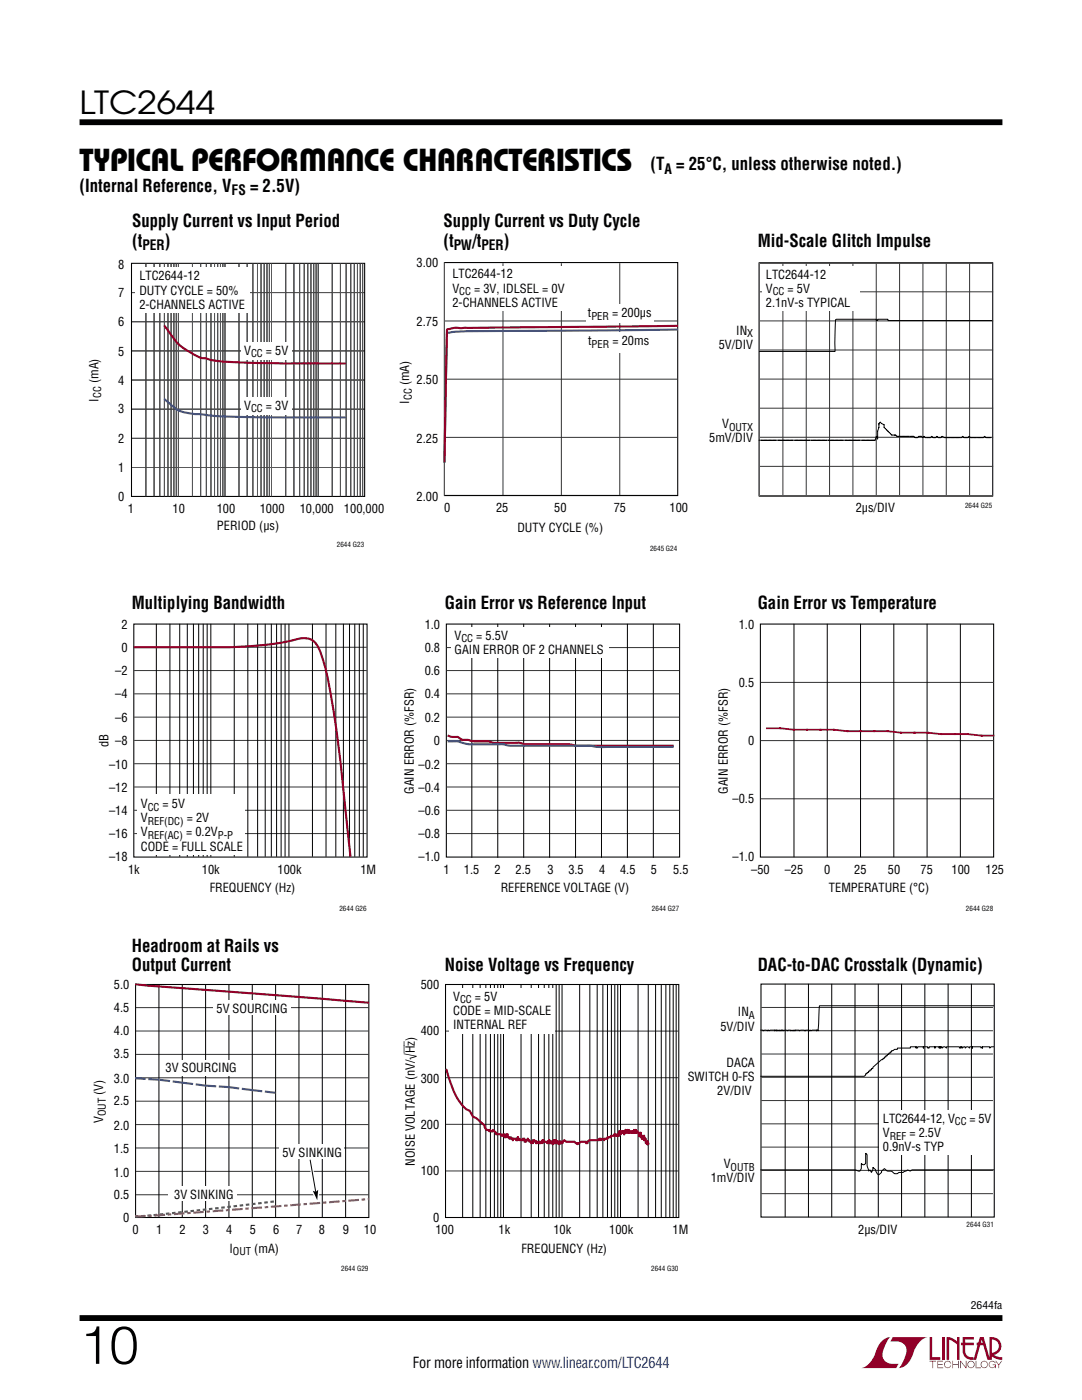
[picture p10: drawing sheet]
<svg xmlns="http://www.w3.org/2000/svg" width="216mm" height="279mm" viewBox="0 0 216 279" stroke-linecap="round" stroke-linejoin="round" font-family="sans-serif">
<g fill="#910028">
<path d="M185.5 266.8h.5v4.1h1.6v.5h-2.1z"/>
<path d="M176.2 267.4l1-.5h.5h-.1a6.2 6.2 0 0 0-1.4 4 2.58 2.58 0 0 0 3.1 1.3l-.5 .8h-6.9a4.9 4.9 0 0 0 3-3.8l.4-.7z"/>
<path d="M178.1 266.9h7a4.9 4.9 0 0 0-3.1 3.7 3.2 3.2 0 0 1-2.7 2.4h.1a6.2 6.2 0 0 0 1.4-4.1 2.58 2.58 0 0 0-3.1-1.2z"/>
<path d="M188 266.8h.5v4.6h-.5z"/>
<path d="M188.9 266.8l1 .2 1.1 .7v-.9h.5v4.6h-.5v-3.1l-1.6-.9v4h-.5z"/>
<path d="M185.5 271.6h1.3v.1h-.6v1.3h-.1v-1.3h-.6z"/>
<path d="M187 271.6h1.2v.1h-1v.5h.9v.2h-.9v.5h1v.1h-1.2z"/>
<path d="M190 271.6h.2v.6h1v-.6h.1v1.4h-.1v-.6h-1v.6h-.2z"/>
<path d="M191.6 271.6h.1l1 1.2v-1.2h.1v1.4l-1.1-1.2v1.2h-.1z"/>
<path d="M194.7 271.6h.1v1.3h.9v.1h-1z"/>
<path d="M198.6 271.6h.2l.5 .7 .5-.7h.2l-.6 .8v.6h-.2v-.6z"/>
<path d="M192.1 266.8h2.2v.5h-1.7v.7h1.7v.5h-1.7v1.1a1.32 1.32 0 0 0 1.7 1.3v.5l1.2-4.6h.8l1.1 4.1v-4.1a1.84 1.84 0 0 1 2.4 1.4 1.84 1.84 0 0 1-1.5 2.2l.8 .4 .9 .1v.5l-1.2-.2-1-.6v-.6a1.34 1.34 0 0 0 1.5-1.2 1.34 1.34 0 0 0-1.4-1.5v4.1h-.9l-.8-2.9h-1.3v-.5h1.2l-.2-.7-1.1 4.1a2.06 2.06 0 0 1-2.7-1.3v-1.6h-.4v-.5h.4z"/>
<path d="M193.2 271.8a.72 .72 0 0 1 1.2 .1 .72 .72 0 0 1-.4 1.1 .72 .72 0 0 1-1-.7h.2a.59 .59 0 0 0 .8 .5 .59 .59 0 0 0 .2-.9 .59 .59 0 0 0-1 .2v.2h-.2z"/>
<path d="M195.9 271.8a.72 .72 0 0 1 1.1 .1 .72 .72 0 0 1-.4 1.1 .72 .72 0 0 1-.9-.7h.1a.59 .59 0 0 0 .8 .5 .59 .59 0 0 0 .2-.9 .59 .59 0 0 0-.9 .2l-.1 .2h-.1z"/>
<path d="M197.5 271.8a.72 .72 0 0 1 1.2 .2h-.2a.59 .59 0 0 0-.9-.1 .59 .59 0 0 0 .1 .9 .59 .59 0 0 0 .9-.4h-.5v-.1h.6v.7h-.1v-.3a.73 .73 0 0 1-1.1 .2 .73 .73 0 0 1 0-1.1z"/>
<path d="M188.6 271.8a.71 .71 0 0 1 1.2 .3h-.1a.59 .59 0 0 0-.9-.3 .59 .59 0 0 0-.1 1 .59 .59 0 0 0 1-.3h.1a.73 .73 0 0 1-1.1 .4 .73 .73 0 0 1-.1-1.1z"/>
</g>
<path d="M15.9 24.4h184.1M15.9 263h184.1" fill="none" stroke="#000" stroke-width="1.2" stroke-linecap="butt"/>
<g fill="none" stroke="#000" stroke-width=".2">
<path d="M26.2 58.4h46.5M29.1 52.6v46.5M30.7 52.6v46.5M31.9 52.6v46.5M32.8 52.6v46.5M33.5 52.6v46.5M34.1 52.6v46.5M34.7 52.6v46.5M35.2 52.6v46.5M35.6 52.6v46.5M38.4 52.6v46.4M40 52.6v46.4"/>
<path d="M41.2 52.6v46.4M42.1 52.6v46.4M42.8 52.6v46.4M43.4 52.6v46.4M44 52.6v46.4M44.5 52.6v46.4M44.9 52.6v46.4M47.7 52.6v46.4M49.3 52.6v46.4M50.5 52.6v46.4M51.4 52.6v46.4M52.1 52.6v46.4"/>
<path d="M52.7 52.6v46.4M53.3 52.6v46.4M53.8 52.6v46.4M54.2 52.6v46.4M57 52.6v46.4M58.6 52.6v46.4M59.8 52.6v46.4M60.7 52.6v46.4M61.4 52.6v46.4M62 52.6v46.4M62.6 52.6v46.4M63.1 52.6v46.4"/>
<path d="M63.5 52.6v46.4M66.3 52.6v46.4M67.9 52.6v46.4M69.1 52.6v46.4M70 52.6v46.4M70.7 52.6v46.4M71.3 52.6v46.4M71.9 52.6v46.4M72.4 52.6v46.4M26.2 64.2h46.5M26.2 70h46.5M26.2 75.8h46.5"/>
<path d="M26.2 81.7h46.5M26.2 87.5h46.5M26.2 93.3h46.5"/>
</g>
<g fill="none" stroke="#58595b" stroke-width=".2">
<path d="M26.2 58.4h46.5M29.1 52.6v46.5M30.7 52.6v46.5M31.9 52.6v46.5M32.8 52.6v46.5M33.5 52.6v46.5M34.1 52.6v46.5M34.7 52.6v46.5M35.2 52.6v46.5M35.6 52.6v46.5M38.4 52.6v46.4M40 52.6v46.4"/>
<path d="M41.2 52.6v46.4M42.1 52.6v46.4M42.8 52.6v46.4M43.4 52.6v46.4M44 52.6v46.4M44.5 52.6v46.4M44.9 52.6v46.4M47.7 52.6v46.4M49.3 52.6v46.4M50.5 52.6v46.4M51.4 52.6v46.4M52.1 52.6v46.4"/>
<path d="M52.7 52.6v46.4M53.3 52.6v46.4M53.8 52.6v46.4M54.2 52.6v46.4M57 52.6v46.4M58.6 52.6v46.4M59.8 52.6v46.4M60.7 52.6v46.4M61.4 52.6v46.4M62 52.6v46.4M62.6 52.6v46.4M63.1 52.6v46.4"/>
<path d="M63.5 52.6v46.4M66.3 52.6v46.4M67.9 52.6v46.4M69.1 52.6v46.4M70 52.6v46.4M70.7 52.6v46.4M71.3 52.6v46.4M71.9 52.6v46.4M72.4 52.6v46.4M26.2 64.2h46.5M26.2 70h46.5M26.2 75.8h46.5"/>
<path d="M26.2 81.7h46.5M26.2 87.5h46.5M26.2 93.3h46.5"/>
</g>
<path d="M26.2 52.6h46.6v46.5h-46.6z" fill="none" stroke="#000" stroke-width=".21"/>
<path d="M26.9 53.3h22.9v9.2h-22.9z" fill="#fff"/>
<path d="M32.8 79.6a9.5 9.5 0 0 0 4.2 2.8l3 .3a135.3 135.3 0 0 0 16.9 .6h12.1" fill="none" stroke="#3a53a4" stroke-width=".42"/>
<path d="M32.8 64.9l.4 .6a12.6 12.6 0 0 0 7.4 6 29.6 29.6 0 0 0 8.4 .9l7.9 .1h12.1" fill="none" stroke="#910028" stroke-width=".42"/>
<g fill="#fff">
<path d="M48.2 68.3h10.1v3.6h-10.1z"/>
<path d="M48.2 79.2h10.1v3.6h-10.1z"/>
</g>
<path d="M88.7 52.4v46.5M88.7 98.9h46.5" fill="none" stroke="#666" stroke-width=".2"/>
<path d="M88.7 52.4h46.5v46.5h-46.5z" fill="none" stroke="#000" stroke-width=".21"/>
<path d="M100.4 52.5v46.3M112 52.5v46.3M123.7 52.5v46.3M88.8 75.7h46.4M88.8 64.1h46.4M88.8 87.3h46.4" fill="none" stroke="#333" stroke-width=".2"/>
<g fill="#fff">
<path d="M89.3 53.1h24.2v8.9h-24.2z"/>
<path d="M116.7 66.3h14.1v4h-14.1z"/>
<path d="M116.9 60.8h13.5v3.7h-13.5z"/>
</g>
<path d="M135.2 65.8l-42.3 .3-3.6 .3-.1 .2-.1 2-.4 23.7" fill="none" stroke="#3953a4" stroke-width=".42"/>
<path d="M135.2 65l-43.1 .5a6.3 6.3 0 0 0-2.8 .2l-.1 .2-.1 2.1-.4 24.3" fill="none" stroke="#910028" stroke-width=".42"/>
<path d="M26.7 124.5h46.5v46.5h-46.5z" fill="none" stroke="#000" stroke-width=".21"/>
<path d="M26.8 129.2h46.4M26.8 133.8h46.4M26.8 138.5h46.4M26.8 143.1h46.4M26.8 147.8h46.4M26.8 152.4h46.4M26.8 157.1h46.4M26.8 161.7h46.4M26.8 166.4h46.4" fill="none" stroke="#333" stroke-width=".2"/>
<g fill="none" stroke="#000" stroke-width=".2">
<path d="M31.2 124.5v46.5M33.9 124.5v46.5M35.9 124.5v46.5M37.4 124.5v46.5M38.6 124.5v46.5M39.6 124.5v46.5M40.5 124.5v46.5M41.3 124.5v46.5M42.1 124.5v46.5M46.7 124.5v46.5M49.5 124.5v46.5M51.4 124.5v46.5"/>
<path d="M52.9 124.5v46.5M54.1 124.5v46.5M55.2 124.5v46.5M56.1 124.5v46.5M56.9 124.5v46.5M57.7 124.5v46.5M62.3 124.5v46.5M65.1 124.5v46.5M67 124.5v46.5M68.5 124.5v46.5M69.7 124.5v46.5M70.8 124.5v46.5"/>
<path d="M71.7 124.5v46.5M72.5 124.5v46.5"/>
</g>
<path d="M27.4 158.5h21.6v12.1h-21.6z" fill="#fff"/>
<path d="M26.7 129.2h19.1a66.5 66.5 0 0 0 14.7-1.8h.4a2.86 2.86 0 0 1 2.7 1.9 48.2 48.2 0 0 1 2.8 11.8 672.6 672.6 0 0 1 3.5 29.8" fill="none" stroke="#910028" stroke-width=".42"/>
<path d="M89.1 124.5h46.5v46.5h-46.5z" fill="none" stroke="#000" stroke-width=".21"/>
<path d="M89.1 133.8h46.5M89.1 129.2h46.5M89.1 138.5h46.5M89.1 143.1h46.5M89.1 147.8h46.5M89.1 152.4h46.5M89.1 157.1h46.5M89.1 161.7h46.5M89.1 166.4h46.5" fill="none" stroke="#333" stroke-width=".2"/>
<path d="M94.1 124.5v46.7M99.3 124.5v46.7M104.5 124.5v46.7M109.7 124.5v46.7M114.8 124.5v46.7M120 124.5v46.7M125.2 124.5v46.7M130.4 124.5v46.7" fill="none" stroke="#000" stroke-width=".2"/>
<path d="M90 125.2h31.4v6.1h-31.4z" fill="#fff"/>
<path d="M89.3 146.8l1 .3a1.83 1.83 0 0 1 1.9 .5h.8a12.3 12.3 0 0 0 4.4 .4l1.4 .3 4.7-.1 1.5 .3h6.8a10.2 10.2 0 0 1 3.5 .3h19.1M26.9 196.4l46.7 3.7" fill="none" stroke="#910028" stroke-width=".42"/>
<path d="M89.3 148a6.4 6.4 0 0 1 3.6 .4l.9 .1h6.6l1.4 .3h15.9l1.8 .3h14.9" fill="none" stroke="#3953a4" stroke-width=".42"/>
<path d="M151.7 124.5h46.6v46.5h-46.6zM27.1 196.5h46.5v46.5h-46.5z" fill="none" stroke="#000" stroke-width=".21"/>
<path d="M151.8 136.2h46.5M151.8 147.8h46.5M151.8 159.4h46.5M27.1 219.8h46.5M27.1 215.1h46.5M27.1 210.4h46.5M27.1 205.8h46.5M27.1 201.1h46.5M27.1 238.4h46.5M27.1 233.8h46.5M27.1 229.1h46.5M27.1 224.4h46.5" fill="none" stroke="#333" stroke-width=".2"/>
<g fill="none" stroke="#000" stroke-width=".2">
<path d="M158.4 124.5v46.6M165.1 124.5v46.6M171.7 124.5v46.6M178.3 124.5v46.6M185 124.5v46.6M191.6 124.5v46.6M31.7 196.4v46.6M36.4 196.4v46.6M41 196.4v46.6M45.7 196.4v46.6M50.3 196.4v46.6M55 196.4v46.6"/>
<path d="M59.7 196.4v46.6M64.3 196.4v46.6M69 196.4v46.6"/>
</g>
<path d="M153 145.3h2.7l2.7 .3h8l2.7 .3h8l2.7 .3h5.4l2.6 .3h5.4l2.7 .3h2.3" fill="none" stroke="#910028" stroke-width=".35"/>
<path d="M26.9 215.2l4.9 .3M31.8 215.5l4.6 .6M36.4 216.1l4.6 .6M41 216.7l4.6 .3M45.6 217l4.6 .5M50.2 217.5l4.8 .6" fill="none" stroke="#3953a4" stroke-width=".42" stroke-dasharray="2.1 .5" stroke-linecap="butt"/>
<path d="M26.9 242.8l7.5-.7 20.6-2.4" fill="none" stroke="#37864b" stroke-width=".42" stroke-dasharray=".7 .5" stroke-linecap="butt"/>
<path d="M26.9 242.8l4.8-.3 41.9-3.2" fill="none" stroke="#b57233" stroke-width=".42" stroke-dasharray="2.1 .5 .7 .5" stroke-linecap="butt"/>
<g fill="#fff">
<path d="M42.5 199.7h15.5v2.9h-15.5z"/>
<path d="M34.5 211.5h13.3v3.2h-13.3z"/>
<path d="M55.6 228.4h12.9v3h-12.9z"/>
<path d="M33.5 236.8h13.7v2.9h-13.7z"/>
</g>
<path d="M61.9 231.4l1.1 6.5z" fill="#fff" stroke="#fff" stroke-width=".63" stroke-linecap="butt"/>
<path d="M62.4 237.6l.6 .3 .5-.4-.2 1.8h-.1z" fill="#fff"/>
<path d="M62.4 237.6l.6 .3 .5-.4-.2 1.8h-.1z" fill="none" stroke="#fff" stroke-width=".53"/>
<g fill="none" stroke="#000" stroke-width=".2">
<path d="M92.3 196.4v46.5M94.3 196.4v46.5M95.8 196.4v46.5M96.9 196.4v46.5M97.9 196.4v46.5M98.6 196.4v46.5M99.3 196.4v46.5M99.9 196.4v46.5M100.5 196.4v46.5M104 196.4v46.5M106 196.4v46.5M107.5 196.4v46.5"/>
<path d="M108.6 196.4v46.5M109.5 196.4v46.5M110.3 196.4v46.5M111 196.4v46.5M111.6 196.4v46.5M112.1 196.4v46.5M115.7 196.4v46.5M117.7 196.4v46.5M119.2 196.4v46.5M120.3 196.4v46.5M121.2 196.4v46.5M122 196.4v46.5"/>
<path d="M122.7 196.4v46.5M123.3 196.4v46.5M123.8 196.4v46.5M127.3 196.4v46.5M129.3 196.4v46.5M130.8 196.4v46.5M131.9 196.4v46.5M132.9 196.4v46.5M133.7 196.4v46.5M134.3 196.4v46.5M134.9 196.4v46.5M61.9 231.5l1.1 6.4"/>
</g>
<path d="M62.4 237.6l.6 .3 .5-.4-.2 2z" fill="#000"/>
<path d="M88.9 196.5h46.5v46.5h-46.5z" fill="none" stroke="#000" stroke-width=".21"/>
<path d="M89 205.8h46.4M89 215.1h46.4M89 224.4h46.4M89 233.7h46.4" fill="none" stroke="#333" stroke-width=".2"/>
<path d="M89.6 197.2h21.1v9.1h-21.1z" fill="#fff"/>
<path d="M89.1 213.5a17.5 17.5 0 0 0 3.4 7.3l.5 .6 .7 .3 .7 1.2 .6 .2 1.7 1.5v.3l.3 .6h.4l.3 .3v-.3l.3 .3h.4v-.3l.6 .6v.3h1v.3h.3v-.3h.4v.6h.3v-.6h.3v.6h.4v.3l.3-.3v.3h.3v.3v-.3h.7v.3h.3v-.6v.3l.4 .3v-.3l.3 .3h.3v-.3h.3v.5h.4v-.2h.3v-.3v.3h.3v.2h.4v.3l.3-.3v.3v-.5h.3v.2h.4v.3v-.3v.3v-.3l.3 .3v-.3l.3 .3v-.3v.3h.4v-.3l.3 .3v-.5v.2v-.2l1 .5v-.3v.3v-.3h.3v-.2v.5v-.3v.3h.4v-.3v.3v-.3h.3v.5v-.5v.3v-.3h.3v.3v-.5v.5h.3v-.5v.5v-.5v.5v-.3l.4 .3v-.3v.3v-.3v.3v-.3v.3h.3v-.3v.5v-.5h.3v.3v-.3v.3h.4v-.3l.3-.2 .3 .2h1.7l.7 .5v-.2h.3l.3-.3h1v.3h.3v-.3l.4-.2h2v-.3h.3v.3l.3-.3 .4 .3v-.3h.6v-.3h.7v-.3h.7v-.3h.3v.3h.3v-.3v.3h.3v-.9v.6h.4v-.6v.3h.3v-.3v.3h.3v.3v-.6v.3v-.3l.4-.3v.6h.3v-.6v.3l.3-.3v.6v-.3h.4v.3l.3-.3v.3v-.3v.3h.3v-.6v.6v-.3h.4v-.3v.6v-.3h.3v.3h.3v.6v-.6v.3h.4v-.3v.9v-.3h.3v.6v-.3v.3v-.3h.3v-.3v.9v-.3h.3v.8h.4v-.3v.5v-.5v.5v-.2v.2l.2-.2v.2" fill="none" stroke="#910028" stroke-width=".42"/>
<path d="M151.8 196.4h46.6v46.5h-46.6z" fill="none" stroke="#000" stroke-width=".21"/>
<path d="M151.9 201.1h46.2M151.9 205.7h46.2M151.9 210.4h46.2M151.9 215h46.2M151.9 219.6h46.2M151.9 224.3h46.2M151.9 228.9h46.2M151.9 233.6h46.2M151.9 238.2h46.2" fill="none" stroke="#333" stroke-width=".2"/>
<path d="M156.7 196.3v46.6M161.3 196.3v46.6M166 196.3v46.6M170.6 196.3v46.6M175.3 196.3v46.6M179.9 196.3v46.6M184.5 196.3v46.6M189.2 196.3v46.6M193.8 196.3v46.6" fill="none" stroke="#000" stroke-width=".2"/>
<path d="M175.5 221.4h22.6v9h-22.6z" fill="#fff"/>
<path d="M198.4 200.7h-34.9l-.3 5v-.1h-.3v.1v-.1h-.8l-.3 .1v-.1l-.3 .1v-.1l-.9 .1v-.1v.1l-.2-.1-.9 .1v-.1h-.9v.1v-.1l-.3 .1v-.1l-.3 .1v-.1l-.2 .1v-.1h-.6v.1l-.3-.1-.6 .1v-.1h-.3v.1v-.1h-.3v.1l-.2-.1v.1v-.1l-.3 .1v-.1h-.3v.1v-.1h-.3v.1v-.1h-.9l-.3 .1v-.1h-.2v.1l-.3-.1-.6 .1v-.1h-.6M198.4 208.9h-.6l-.3 .3v-.3h-1.4v.3v-.3l-.3 .3v-.3h-1.8v.3v-.3h-.5v.3l-.3-.3h-.3l-.3 .3v-.3h-.3l-.3 .3v-.3h-.3v.3v-.3l-.3 .3v-.3h-2.5v.3l-.3-.3h-.3l-.3 .3v-.3h-.3v.3v-.3h-.3v.3v-.3h-.8v.3v-.3h-1.2v.3h-.3v-.3h-.9v.3v-.3h-1.1v.3l-.3-.3v.3v-.3h-1.1v.3h-2.6v.2h-.6l-.3 .3h-.3v.2h-.3v.3h-.3v.2h-.3v.3h-.2v.3h-.3v.2h-.3v.3h-.3l-1.7 1.5v.3h-.3v.2h-.3v.3h-.3v.2h-.3v.3h-.3v.2l-.3 .3h-20.7M151.7 233.5h19l.9 .2 .3-.5v-1l.3 .2h.2l.3-.2v-2.1l.3 .3v2.3l.3 1 .3-.2 .3 .5 .3-.5v-.5l.5 .5 .3 .7 .3 .3 1.2-1.3 .5 .5h.9l.6 .5h.6l.3-.2h.8l.9-.5 .6 .2 .2-.2h16.5" fill="none" stroke="#000" stroke-width=".2"/>
<path d="M151.5 52.4v46.6h46.6M151.5 98.9h46.5" fill="none" stroke="#666" stroke-width=".2"/>
<path d="M151.5 52.5h46.6v46.5h-46.6z" fill="none" stroke="#000" stroke-width=".21"/>
<g fill="none" stroke="#333" stroke-width=".2">
<path d="M151.5 52.5h46.6v46.5h-46.6zM151.6 58.2h46.6M156.2 52.6v46.3M160.9 52.6v46.3M165.5 52.6v46.3M170.2 52.6v46.3M174.8 52.6v46.3M179.5 52.6v46.3M184.2 52.6v46.3M188.8 52.6v46.3M193.5 52.6v46.3M151.6 75.7h46.6"/>
<path d="M151.6 69.9h46.6M151.6 64h46.6M151.6 93.1h46.6M151.6 87.3h46.6M151.6 81.5h46.6"/>
</g>
<path d="M152.2 53.1h19.4v8.9h-19.4z" fill="#fff"/>
<path d="M198 64h-20.8v-.3h-2.1v.3h-.2v-.3h-8l-.2 .1v.7l-.1 5.6h-15.1M197.8 87.3h-1.1l-.2-.2-.3 .2h-2.6l-.2-.2-.3 .2h-.7l-.3-.2-.3 .2h-3.3l-.5-.2-.3 .2h-.5l-.2-.2-.3 .2h-.5l-.3-.2-.2 .2h-1.1l-.2-.2-.3 .2-.2-.2h-.5l-.3 .2h-.5l-.3-.2h-3.3l-.3-.3h-.7l-1.6-1.5v-.5l-.8-.5-.2 .2v.8l-.3 .8v1.5l-.2-.5-.3 .8h-23.1" fill="none" stroke="#000" stroke-width=".2"/>
<text font-size="10.6" x="15.9" y="272.2">10</text>
<g font-size="6.3">
<text x="15.9" y="22.8">LTC2644</text>
<text x="15.9" y="34.1">Typical Performance Characteristics</text>
</g>
<g font-size="3.5">
<text x="129.8" y="34">(T = 25°C, unless otherwise noted.)</text>
<text x="15.9" y="38.2">(Internal Reference, V</text>
<text x="49.9" y="38.2">= 2.5V)</text>
<text x="26.4" y="45.3">Supply Current vs Input Period</text>
<text x="88.5" y="45.3">Supply Current vs Duty Cycle</text>
<text x="26.4" y="49.2">(t</text>
<text x="32.9" y="49.2">)</text>
<text x="88.5" y="49.2">(t</text>
<text x="94.2" y="49.2">/t</text>
<text x="100.5" y="49.2">)</text>
<text x="151.2" y="49.2">Mid-Scale Glitch Impulse</text>
<text x="26.3" y="121.5">Multiplying Bandwidth</text>
<text x="88.8" y="121.5">Gain Error vs Reference Input</text>
<text x="151.2" y="121.5">Gain Error vs Temperature</text>
<text x="26.3" y="189.9">Headroom at Rails vs</text>
<text x="26.3" y="193.8">Output Current</text>
<text x="88.8" y="193.8">Noise Voltage vs Frequency</text>
<text x="151.2" y="193.8">DAC-to-DAC Crosstalk (Dynamic)</text>
</g>
<text font-size="3" x="82.4" y="273.1">For more information www.linear.com/LTC2644</text>
<g font-size="2.8">
<text x="132.6" y="34.7">A</text>
<text x="46.2" y="39">FS</text>
<text x="28.4" y="49.9">PER</text>
<text x="90.6" y="49.9">PW PER</text>
</g>
<g font-size="2.5">
<text x="23.6" y="53.6">8</text>
<text x="83.1" y="53.3">3.00</text>
<text x="23.6" y="59.3">7</text>
<text x="27.8" y="56">LTC2644-12</text>
<text x="27.8" y="58.8">DUTY CYCLE = 50%</text>
<text x="90.3" y="55.6">LTC2644-12</text>
<text x="90.3" y="58.4">V</text>
<text x="94.6" y="58.4">= 3V, IDLSEL = 0V</text>
<text x="152.8" y="55.6">LTC2644-12</text>
<text x="152.8" y="58.4">V</text>
<text x="157.2" y="58.4">= 5V</text>
<text x="23.6" y="65.1">6</text>
<text x="27.8" y="61.6">2-CHANNELS ACTIVE</text>
<text x="83.1" y="65.1">2.75</text>
<text x="90.3" y="61.2">2-CHANNELS ACTIVE</text>
<text x="117.3" y="63.3">t</text>
<text x="122.1" y="63.3">= 200µs</text>
<text x="152.8" y="61.2">2.1nV-s TYPICAL</text>
<text x="23.6" y="71">5</text>
<text x="48.7" y="70.8">V</text>
<text x="53.1" y="70.8">= 5V</text>
<text x="117.4" y="68.9">t</text>
<text x="122.2" y="68.9">= 20ms</text>
<text x="143.4" y="69.6">5V/DIV</text>
<text x="146.9" y="66.8">IN</text>
<text x="19.6" y="76.5" transform="rotate(-90 19.6 76.5)">(mA)</text>
<text x="23.6" y="76.8">4</text>
<text x="81.6" y="76.9" transform="rotate(-90 81.6 76.9)">(mA)</text>
<text x="83.1" y="76.6">2.50</text>
<text x="19.6" y="80.1" transform="rotate(-90 19.6 80.1)">I</text>
<text x="23.6" y="82.5">3</text>
<text x="48.7" y="81.7">V</text>
<text x="53.1" y="81.7">= 3V</text>
<text x="81.6" y="80.6" transform="rotate(-90 81.6 80.6)">I</text>
<text x="23.6" y="88.4">2</text>
<text x="83.1" y="88.3">2.25</text>
<text x="141.5" y="88.3">5mV/DIV</text>
<text x="144.1" y="85.5">V</text>
<text x="23.6" y="94.3">1</text>
<text x="23.6" y="100">0</text>
<text x="83.1" y="99.9">2.00</text>
<text x="25.5" y="102.4">1</text>
<text x="34.4" y="102.4">10</text>
<text x="43.2" y="102.4">100</text>
<text x="43.3" y="105.8">PERIOD (µs)</text>
<text x="51.8" y="102.4">1000</text>
<text x="59.8" y="102.4">10,000</text>
<text x="68.6" y="102.4">100,000</text>
<text x="88.6" y="102.2">0</text>
<text x="99" y="102.2">25</text>
<text x="103.2" y="106.1">DUTY CYCLE (%)</text>
<text x="110.6" y="102.2">50</text>
<text x="122.5" y="102.2">75</text>
<text x="133.6" y="102.2">100</text>
<text x="170.7" y="102.3">2µs/DIV</text>
<text x="24.2" y="125.5">2</text>
<text x="84.7" y="125.5">1.0</text>
<text x="147.4" y="125.5">1.0</text>
<text x="24.2" y="130.1">0</text>
<text x="84.7" y="130.1">0.8</text>
<text x="90.7" y="127.6">V</text>
<text x="90.7" y="130.5">GAIN ERROR OF 2 CHANNELS</text>
<text x="95" y="127.6">= 5.5V</text>
<text x="23" y="134.7">–2</text>
<text x="84.7" y="134.7">0.6</text>
<text x="147.4" y="137.2">0.5</text>
<text x="23" y="139.4">–4</text>
<text x="84.7" y="139.4">0.4</text>
<text x="21.6" y="149.1" transform="rotate(-90 21.6 149.1)">dB</text>
<text x="23" y="144.1">–6</text>
<text x="23" y="148.6">–8</text>
<text x="84.7" y="144.1">0.2</text>
<text x="86.6" y="148.6">0</text>
<text x="149.3" y="148.6">0</text>
<text x="21.8" y="153.4">–10</text>
<text x="83.5" y="153.4">–0.2</text>
<text x="21.8" y="158">–12</text>
<text x="28.1" y="161.3">V</text>
<text x="32.4" y="161.3">= 5V</text>
<text x="82.6" y="158.5" transform="rotate(-90 82.6 158.5)">GAIN ERROR (%FSR)</text>
<text x="83.5" y="158">–0.4</text>
<text x="145.2" y="158.5" transform="rotate(-90 145.2 158.5)">GAIN ERROR (%FSR)</text>
<text x="146.2" y="160.3">–0.5</text>
<text x="21.8" y="162.6">–14</text>
<text x="21.8" y="167.2">–16</text>
<text x="28.1" y="166.9">V</text>
<text x="28.1" y="164.1">V</text>
<text x="37.1" y="166.9">= 0.2V</text>
<text x="37.3" y="164.1">= 2V</text>
<text x="83.5" y="162.6">–0.6</text>
<text x="83.5" y="167.2">–0.8</text>
<text x="21.8" y="171.9">–18</text>
<text x="28.1" y="169.7">CODE = FULL SCALE</text>
<text x="83.5" y="171.9">–1.0</text>
<text x="146.2" y="171.9">–1.0</text>
<text x="25.6" y="174.4">1k</text>
<text x="40.3" y="174.4">10k</text>
<text x="41.8" y="178.1">FREQUENCY (Hz)</text>
<text x="55.4" y="174.4">100k</text>
<text x="71.9" y="174.4">1M</text>
<text x="88.5" y="174.4">1</text>
<text x="92.6" y="174.4">1.5</text>
<text x="98.7" y="174.4">2</text>
<text x="99.9" y="178.1">REFERENCE VOLTAGE (V)</text>
<text x="102.9" y="174.4">2.5</text>
<text x="109.2" y="174.4">3</text>
<text x="113.4" y="174.4">3.5</text>
<text x="119.5" y="174.4">4</text>
<text x="123.7" y="174.4">4.5</text>
<text x="129.9" y="174.4">5</text>
<text x="134.3" y="174.4">5.5</text>
<text x="149.9" y="174.4">–50</text>
<text x="156.6" y="174.4">–25</text>
<text x="164.4" y="174.4">0</text>
<text x="165.4" y="178.1">TEMPERATURE (°C)</text>
<text x="170.5" y="174.4">25</text>
<text x="177.2" y="174.4">50</text>
<text x="183.7" y="174.4">75</text>
<text x="189.9" y="174.4">100</text>
<text x="196.7" y="174.4">125</text>
<text x="22.7" y="197.5">5.0</text>
<text x="84" y="197.5">500</text>
<text x="22.7" y="202">4.5</text>
<text x="43.2" y="202.2">5V SOURCING</text>
<text x="90.4" y="199.7">V</text>
<text x="90.4" y="202.5">CODE = MID-SCALE</text>
<text x="94.8" y="199.7">= 5V</text>
<text x="147.2" y="202.8">IN</text>
<text x="22.7" y="206.6">4.0</text>
<text x="84" y="206.6">400</text>
<text x="90.4" y="205.3">INTERNAL REF</text>
<text x="143.7" y="205.7">5V/DIV</text>
<text x="22.7" y="211.2">3.5</text>
<text x="33.1" y="214">3V SOURCING</text>
<text x="137.2" y="215.7">SWITCH 0-FS</text>
<text x="145" y="212.9">DACA</text>
<text x="20.6" y="218.5" transform="rotate(-90 20.6 218.5)">(V)</text>
<text x="22.7" y="216">3.0</text>
<text x="22.7" y="220.6">2.5</text>
<text x="84" y="216.1">300</text>
<text x="143.1" y="218.5">2V/DIV</text>
<text x="20.6" y="224.1" transform="rotate(-90 20.6 224.1)">V</text>
<text x="22.7" y="225.4">2.0</text>
<text x="84" y="225.3">200</text>
<text x="176.2" y="224.1">LTC2644-12, V</text>
<text x="176.2" y="226.9">V</text>
<text x="181.5" y="226.9">= 2.5V</text>
<text x="193.4" y="224.1">= 5V</text>
<text x="22.7" y="230">1.5</text>
<text x="56.4" y="230.9">5V SINKING</text>
<text x="82.8" y="232.6" transform="rotate(-90 82.8 232.6)">NOISE VOLTAGE (nV/√Hz)</text>
<text x="144.4" y="233.1">V</text>
<text x="176.2" y="229.7">0.9nV-s TYP</text>
<text x="22.7" y="234.9">1.0</text>
<text x="22.7" y="239.4">0.5</text>
<text x="34.7" y="239.3">3V SINKING</text>
<text x="84" y="234.5">100</text>
<text x="141.8" y="235.9">1mV/DIV</text>
<text x="24.6" y="243.9">0</text>
<text x="86.4" y="243.9">0</text>
<text x="26.5" y="246.3">0</text>
<text x="31.1" y="246.3">1</text>
<text x="35.8" y="246.3">2</text>
<text x="40.5" y="246.3">3</text>
<text x="45.1" y="246.3">4</text>
<text x="45.8" y="250">I</text>
<text x="49.8" y="246.3">5</text>
<text x="50.7" y="250">(mA)</text>
<text x="54.5" y="246.3">6</text>
<text x="59.1" y="246.3">7</text>
<text x="63.6" y="246.3">8</text>
<text x="68.4" y="246.3">9</text>
<text x="72.6" y="246.3">10</text>
<text x="86.9" y="246.3">100</text>
<text x="99.5" y="246.3">1k</text>
<text x="104" y="250">FREQUENCY (Hz)</text>
<text x="110.4" y="246.3">10k</text>
<text x="121.6" y="246.3">100k</text>
<text x="134.2" y="246.3">1M</text>
<text x="171.2" y="246.2">2µs/DIV</text>
</g>
<g font-size="2.1">
<text x="91.6" y="58.9">CC</text>
<text x="154.2" y="58.9">CC</text>
<text x="118" y="63.8">PER</text>
<text x="50.1" y="71.3">CC</text>
<text x="118.1" y="69.4">PER</text>
<text x="149.1" y="67.3">X</text>
<text x="20.2" y="79.4" transform="rotate(-90 20.2 79.4)">CC</text>
<text x="50.1" y="82.3">CC</text>
<text x="82.2" y="79.9" transform="rotate(-90 82.2 79.9)">CC</text>
<text x="145.5" y="86">OUTX</text>
<text x="92.1" y="128.2">CC</text>
<text x="29.5" y="161.8">CC</text>
<text x="29.5" y="164.6">REF(DC)</text>
<text x="29.5" y="167.5">REF(AC)</text>
<text x="43.5" y="167.5">P-P</text>
<text x="91.8" y="200.2">CC</text>
<text x="149.4" y="203.4">A</text>
<text x="21.1" y="222.7" transform="rotate(-90 21.1 222.7)">OUT</text>
<text x="177.6" y="227.4">REF</text>
<text x="190.5" y="224.6">CC</text>
<text x="145.8" y="233.6">OUTB</text>
<text x="46.5" y="250.5">OUT</text>
<text x="193.7" y="261.2">2644fa</text>
</g>
<g font-size="1.4">
<text x="192.6" y="101.3">2644 G25</text>
<text x="67.2" y="109.2">2644 G23</text>
<text x="129.7" y="109.9">2645 G24</text>
<text x="67.7" y="181.8">2644 G26</text>
<text x="130.1" y="181.8">2644 G27</text>
<text x="192.8" y="181.8">2644 G28</text>
<text x="192.9" y="245">2644 G31</text>
<text x="68.1" y="253.7">2644 G29</text>
<text x="129.9" y="253.7">2644 G30</text>
</g>
</svg>
